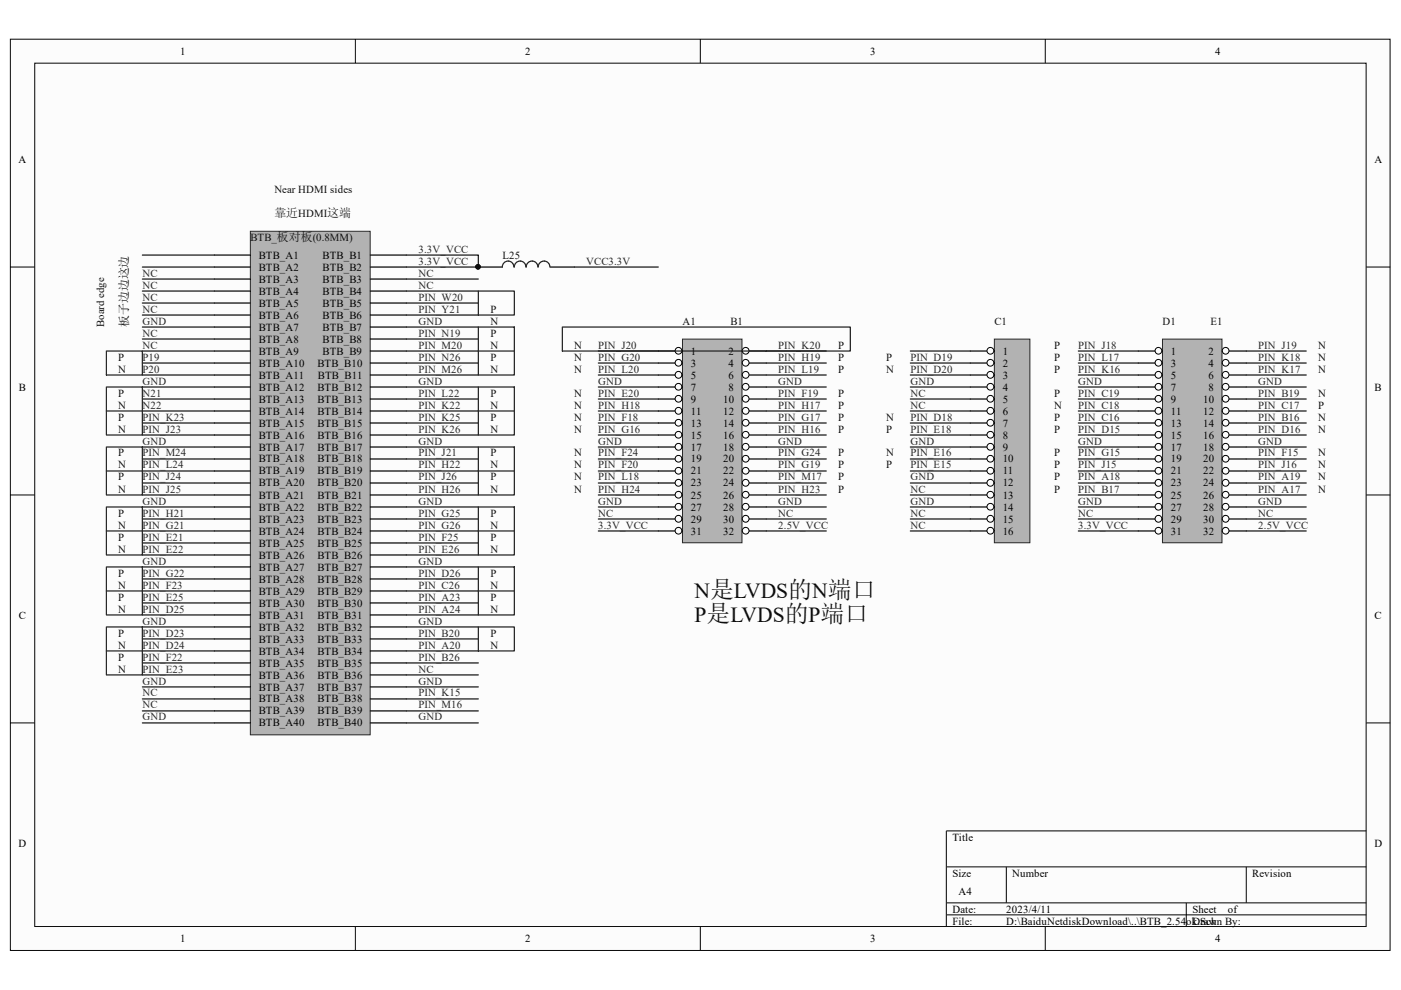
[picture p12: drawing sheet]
<svg xmlns="http://www.w3.org/2000/svg" width="297mm" height="210mm" viewBox="0 0 297 210" stroke-linecap="round" stroke-linejoin="round" font-family="sans-serif">
<path d="M2.3 8.4h292.4v193.1h-292.4z" fill="#fcfcfc"/>
<path d="M2.2 8.3h292.5v193.2h-292.5z" fill="none" stroke="#000" stroke-width=".21"/>
<path d="M7.5 13.5h282.1v182.9h-282.1z" fill="#fcfcfc"/>
<g fill="none" stroke="#000" stroke-width=".21">
<path d="M7.4 13.4h282.2v183h-282.2zM75.3 8.3v5.1M148.5 8.3v5.1M221.6 8.3v5.1M2.2 56.6h5.1M289.7 56.6h5.1M2.2 104.9h5.1M289.7 104.9h5.1M2.2 153.3h5.1M289.7 153.3h5.1M289.7 176.2h-89.1v20.3M75.3 196.5v5.1"/>
<path d="M148.5 196.5v5.1M200.6 183.8h89.1M200.6 191.4h89.1M200.6 194h89.1M213.4 183.8v7.6M221.6 196.5v5.1M251.5 191.4v5.1M264.2 183.8v7.6"/>
</g>
<path d="M53.2 49.1h25.3v106.7h-25.3z" fill="#b2b2b2"/>
<path d="M53.1 49h25.4v106.8h-25.4z" fill="none" stroke="#262626" stroke-width=".21"/>
<g fill="none" stroke="#000" stroke-width=".25">
<path d="M45.5 54.1h7.6M45.5 56.6h7.6M45.5 59.2h7.6M78.5 54.1h7.7M78.5 56.6h7.7M78.5 59.2h7.7M45.5 61.7h7.6M45.5 64.2h7.6M45.5 66.8h7.6M45.5 69.3h7.6M45.5 71.9h7.6M45.5 74.4h7.6"/>
<path d="M45.5 77h7.6M45.5 79.5h7.6M78.5 61.7h7.7M78.5 64.2h7.7M78.5 66.8h7.7M78.5 69.3h7.7M78.5 71.9h7.7M78.5 74.4h7.7M78.5 77h7.7M78.5 79.5h7.7M45.5 82.1h7.6M45.5 84.6h7.6"/>
<path d="M45.5 87.1h7.6M45.5 89.7h7.6M45.5 92.2h7.6M45.5 94.8h7.6M45.5 97.3h7.6M45.5 99.9h7.6M78.5 82.1h7.7M78.5 84.6h7.7M78.5 87.1h7.7M78.5 89.7h7.7M78.5 92.2h7.7M78.5 94.8h7.7"/>
<path d="M78.5 97.3h7.7M78.5 99.9h7.7M45.5 102.4h7.6M45.5 104.9h7.6M45.5 107.5h7.6M45.5 110h7.6M45.5 112.6h7.6M45.5 115.1h7.6M45.5 117.7h7.6M78.5 102.4h7.7M78.5 104.9h7.7M78.5 107.5h7.7"/>
<path d="M78.5 110h7.7M78.5 112.6h7.7M78.5 115.1h7.7M78.5 117.7h7.7M45.5 120.2h7.6M45.5 122.8h7.6M45.5 125.3h7.6M45.5 127.8h7.6M45.5 130.4h7.6M45.5 132.9h7.6M45.5 135.5h7.6M45.5 138h7.6"/>
<path d="M78.5 120.2h7.7M78.5 122.8h7.7M78.5 125.3h7.7M78.5 127.8h7.7M78.5 130.4h7.7M78.5 132.9h7.7M78.5 135.5h7.7M78.5 138h7.7M45.5 140.6h7.6M45.5 143.1h7.6M45.5 145.6h7.6M45.5 148.2h7.6"/>
<path d="M45.5 150.7h7.6M45.5 153.3h7.6M78.5 140.6h7.7M78.5 143.1h7.7M78.5 145.6h7.7M78.5 148.2h7.7M78.5 150.7h7.7M78.5 153.3h7.7"/>
</g>
<path d="M144.8 72h12.5v43.1h-12.5z" fill="#b2b2b2"/>
<path d="M144.7 71.9h12.6v43.2h-12.6z" fill="none" stroke="#262626" stroke-width=".21"/>
<path d="M139.6 74.4h5.1" fill="none" stroke="#000" stroke-width=".25"/>
<circle cx="143.9" cy="74.4" r=".71" fill="#fcfcfc" stroke="#000" stroke-width=".21"/>
<path d="M157.4 74.4h5.1" fill="none" stroke="#000" stroke-width=".25"/>
<circle cx="158.1" cy="74.4" r=".71" fill="#fcfcfc" stroke="#000" stroke-width=".21"/>
<path d="M139.6 77h5.1" fill="none" stroke="#000" stroke-width=".25"/>
<circle cx="143.9" cy="76.9" r=".71" fill="#fcfcfc" stroke="#000" stroke-width=".21"/>
<path d="M157.4 77h5.1" fill="none" stroke="#000" stroke-width=".25"/>
<circle cx="158.1" cy="76.9" r=".71" fill="#fcfcfc" stroke="#000" stroke-width=".21"/>
<path d="M139.6 79.5h5.1" fill="none" stroke="#000" stroke-width=".25"/>
<circle cx="143.8" cy="79.5" r=".72" fill="#fcfcfc" stroke="#000" stroke-width=".21"/>
<path d="M157.4 79.5h5.1" fill="none" stroke="#000" stroke-width=".25"/>
<circle cx="158.1" cy="79.5" r=".72" fill="#fcfcfc" stroke="#000" stroke-width=".21"/>
<path d="M139.6 82.1h5.1" fill="none" stroke="#000" stroke-width=".25"/>
<circle cx="143.9" cy="82" r=".71" fill="#fcfcfc" stroke="#000" stroke-width=".21"/>
<path d="M157.4 82.1h5.1" fill="none" stroke="#000" stroke-width=".25"/>
<circle cx="158.1" cy="82" r=".71" fill="#fcfcfc" stroke="#000" stroke-width=".21"/>
<path d="M139.6 84.6h5.1" fill="none" stroke="#000" stroke-width=".25"/>
<circle cx="143.9" cy="84.6" r=".71" fill="#fcfcfc" stroke="#000" stroke-width=".21"/>
<path d="M157.4 84.6h5.1" fill="none" stroke="#000" stroke-width=".25"/>
<circle cx="158.1" cy="84.6" r=".71" fill="#fcfcfc" stroke="#000" stroke-width=".21"/>
<path d="M139.6 87.1h5.1" fill="none" stroke="#000" stroke-width=".25"/>
<circle cx="143.8" cy="87.1" r=".72" fill="#fcfcfc" stroke="#000" stroke-width=".21"/>
<path d="M157.4 87.1h5.1" fill="none" stroke="#000" stroke-width=".25"/>
<circle cx="158.1" cy="87.1" r=".72" fill="#fcfcfc" stroke="#000" stroke-width=".21"/>
<path d="M139.6 89.7h5.1" fill="none" stroke="#000" stroke-width=".25"/>
<circle cx="143.9" cy="89.6" r=".71" fill="#fcfcfc" stroke="#000" stroke-width=".21"/>
<path d="M157.4 89.7h5.1" fill="none" stroke="#000" stroke-width=".25"/>
<circle cx="158.1" cy="89.6" r=".71" fill="#fcfcfc" stroke="#000" stroke-width=".21"/>
<path d="M139.6 92.2h5.1" fill="none" stroke="#000" stroke-width=".25"/>
<circle cx="143.9" cy="92.2" r=".71" fill="#fcfcfc" stroke="#000" stroke-width=".21"/>
<path d="M157.4 92.2h5.1" fill="none" stroke="#000" stroke-width=".25"/>
<circle cx="158.1" cy="92.2" r=".71" fill="#fcfcfc" stroke="#000" stroke-width=".21"/>
<path d="M139.6 94.8h5.1" fill="none" stroke="#000" stroke-width=".25"/>
<circle cx="143.8" cy="94.7" r=".72" fill="#fcfcfc" stroke="#000" stroke-width=".21"/>
<path d="M157.4 94.8h5.1" fill="none" stroke="#000" stroke-width=".25"/>
<circle cx="158.1" cy="94.7" r=".72" fill="#fcfcfc" stroke="#000" stroke-width=".21"/>
<path d="M139.6 97.3h5.1" fill="none" stroke="#000" stroke-width=".25"/>
<circle cx="143.9" cy="97.3" r=".71" fill="#fcfcfc" stroke="#000" stroke-width=".21"/>
<path d="M157.4 97.3h5.1" fill="none" stroke="#000" stroke-width=".25"/>
<circle cx="158.1" cy="97.3" r=".71" fill="#fcfcfc" stroke="#000" stroke-width=".21"/>
<path d="M139.6 99.9h5.1" fill="none" stroke="#000" stroke-width=".25"/>
<circle cx="143.9" cy="99.8" r=".71" fill="#fcfcfc" stroke="#000" stroke-width=".21"/>
<path d="M157.4 99.9h5.1" fill="none" stroke="#000" stroke-width=".25"/>
<circle cx="158.1" cy="99.8" r=".71" fill="#fcfcfc" stroke="#000" stroke-width=".21"/>
<path d="M139.6 102.4h5.1" fill="none" stroke="#000" stroke-width=".25"/>
<circle cx="143.8" cy="102.4" r=".72" fill="#fcfcfc" stroke="#000" stroke-width=".21"/>
<path d="M157.4 102.4h5.1" fill="none" stroke="#000" stroke-width=".25"/>
<circle cx="158.1" cy="102.4" r=".72" fill="#fcfcfc" stroke="#000" stroke-width=".21"/>
<path d="M139.6 104.9h5.1" fill="none" stroke="#000" stroke-width=".25"/>
<circle cx="143.9" cy="104.9" r=".71" fill="#fcfcfc" stroke="#000" stroke-width=".21"/>
<path d="M157.4 104.9h5.1" fill="none" stroke="#000" stroke-width=".25"/>
<circle cx="158.1" cy="104.9" r=".71" fill="#fcfcfc" stroke="#000" stroke-width=".21"/>
<path d="M139.6 107.5h5.1" fill="none" stroke="#000" stroke-width=".25"/>
<circle cx="143.9" cy="107.4" r=".71" fill="#fcfcfc" stroke="#000" stroke-width=".21"/>
<path d="M157.4 107.5h5.1" fill="none" stroke="#000" stroke-width=".25"/>
<circle cx="158.1" cy="107.4" r=".71" fill="#fcfcfc" stroke="#000" stroke-width=".21"/>
<path d="M139.6 110h5.1" fill="none" stroke="#000" stroke-width=".25"/>
<circle cx="143.8" cy="110" r=".72" fill="#fcfcfc" stroke="#000" stroke-width=".21"/>
<path d="M157.4 110h5.1" fill="none" stroke="#000" stroke-width=".25"/>
<circle cx="158.1" cy="110" r=".72" fill="#fcfcfc" stroke="#000" stroke-width=".21"/>
<path d="M139.6 112.6h5.1" fill="none" stroke="#000" stroke-width=".25"/>
<circle cx="143.9" cy="112.5" r=".71" fill="#fcfcfc" stroke="#000" stroke-width=".21"/>
<path d="M157.4 112.6h5.1" fill="none" stroke="#000" stroke-width=".25"/>
<circle cx="158.1" cy="112.5" r=".71" fill="#fcfcfc" stroke="#000" stroke-width=".21"/>
<path d="M246.5 72h12.6v43.1h-12.6z" fill="#b2b2b2"/>
<path d="M246.5 71.9h12.6v43.2h-12.6z" fill="none" stroke="#262626" stroke-width=".21"/>
<path d="M241.3 74.4h5.1" fill="none" stroke="#000" stroke-width=".25"/>
<circle cx="245.6" cy="74.4" r=".71" fill="#fcfcfc" stroke="#000" stroke-width=".21"/>
<path d="M259.1 74.4h5.1" fill="none" stroke="#000" stroke-width=".25"/>
<circle cx="259.9" cy="74.4" r=".71" fill="#fcfcfc" stroke="#000" stroke-width=".21"/>
<path d="M241.3 77h5.1" fill="none" stroke="#000" stroke-width=".25"/>
<circle cx="245.6" cy="76.9" r=".71" fill="#fcfcfc" stroke="#000" stroke-width=".21"/>
<path d="M259.1 77h5.1" fill="none" stroke="#000" stroke-width=".25"/>
<circle cx="259.9" cy="76.9" r=".71" fill="#fcfcfc" stroke="#000" stroke-width=".21"/>
<path d="M241.3 79.5h5.1" fill="none" stroke="#000" stroke-width=".25"/>
<circle cx="245.6" cy="79.5" r=".72" fill="#fcfcfc" stroke="#000" stroke-width=".21"/>
<path d="M259.1 79.5h5.1" fill="none" stroke="#000" stroke-width=".25"/>
<circle cx="259.8" cy="79.5" r=".72" fill="#fcfcfc" stroke="#000" stroke-width=".21"/>
<path d="M241.3 82.1h5.1" fill="none" stroke="#000" stroke-width=".25"/>
<circle cx="245.6" cy="82" r=".71" fill="#fcfcfc" stroke="#000" stroke-width=".21"/>
<path d="M259.1 82.1h5.1" fill="none" stroke="#000" stroke-width=".25"/>
<circle cx="259.9" cy="82" r=".71" fill="#fcfcfc" stroke="#000" stroke-width=".21"/>
<path d="M241.3 84.6h5.1" fill="none" stroke="#000" stroke-width=".25"/>
<circle cx="245.6" cy="84.6" r=".71" fill="#fcfcfc" stroke="#000" stroke-width=".21"/>
<path d="M259.1 84.6h5.1" fill="none" stroke="#000" stroke-width=".25"/>
<circle cx="259.9" cy="84.6" r=".71" fill="#fcfcfc" stroke="#000" stroke-width=".21"/>
<path d="M241.3 87.1h5.1" fill="none" stroke="#000" stroke-width=".25"/>
<circle cx="245.6" cy="87.1" r=".72" fill="#fcfcfc" stroke="#000" stroke-width=".21"/>
<path d="M259.1 87.1h5.1" fill="none" stroke="#000" stroke-width=".25"/>
<circle cx="259.8" cy="87.1" r=".72" fill="#fcfcfc" stroke="#000" stroke-width=".21"/>
<path d="M241.3 89.7h5.1" fill="none" stroke="#000" stroke-width=".25"/>
<circle cx="245.6" cy="89.6" r=".71" fill="#fcfcfc" stroke="#000" stroke-width=".21"/>
<path d="M259.1 89.7h5.1" fill="none" stroke="#000" stroke-width=".25"/>
<circle cx="259.9" cy="89.6" r=".71" fill="#fcfcfc" stroke="#000" stroke-width=".21"/>
<path d="M241.3 92.2h5.1" fill="none" stroke="#000" stroke-width=".25"/>
<circle cx="245.6" cy="92.2" r=".71" fill="#fcfcfc" stroke="#000" stroke-width=".21"/>
<path d="M259.1 92.2h5.1" fill="none" stroke="#000" stroke-width=".25"/>
<circle cx="259.9" cy="92.2" r=".71" fill="#fcfcfc" stroke="#000" stroke-width=".21"/>
<path d="M241.3 94.8h5.1" fill="none" stroke="#000" stroke-width=".25"/>
<circle cx="245.6" cy="94.7" r=".72" fill="#fcfcfc" stroke="#000" stroke-width=".21"/>
<path d="M259.1 94.8h5.1" fill="none" stroke="#000" stroke-width=".25"/>
<circle cx="259.8" cy="94.7" r=".72" fill="#fcfcfc" stroke="#000" stroke-width=".21"/>
<path d="M241.3 97.3h5.1" fill="none" stroke="#000" stroke-width=".25"/>
<circle cx="245.6" cy="97.3" r=".71" fill="#fcfcfc" stroke="#000" stroke-width=".21"/>
<path d="M259.1 97.3h5.1" fill="none" stroke="#000" stroke-width=".25"/>
<circle cx="259.9" cy="97.3" r=".71" fill="#fcfcfc" stroke="#000" stroke-width=".21"/>
<path d="M241.3 99.9h5.1" fill="none" stroke="#000" stroke-width=".25"/>
<circle cx="245.6" cy="99.8" r=".71" fill="#fcfcfc" stroke="#000" stroke-width=".21"/>
<path d="M259.1 99.9h5.1" fill="none" stroke="#000" stroke-width=".25"/>
<circle cx="259.9" cy="99.8" r=".71" fill="#fcfcfc" stroke="#000" stroke-width=".21"/>
<path d="M241.3 102.4h5.1" fill="none" stroke="#000" stroke-width=".25"/>
<circle cx="245.6" cy="102.4" r=".72" fill="#fcfcfc" stroke="#000" stroke-width=".21"/>
<path d="M259.1 102.4h5.1" fill="none" stroke="#000" stroke-width=".25"/>
<circle cx="259.8" cy="102.4" r=".72" fill="#fcfcfc" stroke="#000" stroke-width=".21"/>
<path d="M241.3 104.9h5.1" fill="none" stroke="#000" stroke-width=".25"/>
<circle cx="245.6" cy="104.9" r=".71" fill="#fcfcfc" stroke="#000" stroke-width=".21"/>
<path d="M259.1 104.9h5.1" fill="none" stroke="#000" stroke-width=".25"/>
<circle cx="259.9" cy="104.9" r=".71" fill="#fcfcfc" stroke="#000" stroke-width=".21"/>
<path d="M241.3 107.5h5.1" fill="none" stroke="#000" stroke-width=".25"/>
<circle cx="245.6" cy="107.4" r=".71" fill="#fcfcfc" stroke="#000" stroke-width=".21"/>
<path d="M259.1 107.5h5.1" fill="none" stroke="#000" stroke-width=".25"/>
<circle cx="259.9" cy="107.4" r=".71" fill="#fcfcfc" stroke="#000" stroke-width=".21"/>
<path d="M241.3 110h5.1" fill="none" stroke="#000" stroke-width=".25"/>
<circle cx="245.6" cy="110" r=".72" fill="#fcfcfc" stroke="#000" stroke-width=".21"/>
<path d="M259.1 110h5.1" fill="none" stroke="#000" stroke-width=".25"/>
<circle cx="259.8" cy="110" r=".72" fill="#fcfcfc" stroke="#000" stroke-width=".21"/>
<path d="M241.3 112.6h5.1" fill="none" stroke="#000" stroke-width=".25"/>
<circle cx="245.6" cy="112.5" r=".71" fill="#fcfcfc" stroke="#000" stroke-width=".21"/>
<path d="M259.1 112.6h5.1" fill="none" stroke="#000" stroke-width=".25"/>
<circle cx="259.9" cy="112.5" r=".71" fill="#fcfcfc" stroke="#000" stroke-width=".21"/>
<g fill="none" stroke="#0e0e0e" stroke-width=".25">
<path d="M30.2 54.1h15.3M30.2 56.6h15.3M30.2 59.2h15.3M86.2 59.2h15.2M30.2 61.7h15.3M30.2 64.2h15.3M30.2 66.8h15.3M30.2 69.3h15.3M30.2 71.9h15.3M30.2 74.4h15.3M30.2 77h15.3M30.2 79.5h15.3"/>
<path d="M86.2 61.7h15.2M86.2 64.2h15.2M86.2 66.8h15.2M86.2 69.3h15.2M86.2 71.9h15.2M86.2 74.4h15.2M86.2 77h15.2M86.2 79.5h15.2M30.2 82.1h15.3M30.2 84.6h15.3M30.2 87.1h15.3M30.2 89.7h15.3"/>
<path d="M30.2 92.2h15.3M30.2 94.8h15.3M30.2 97.3h15.3M30.2 99.9h15.3M86.2 82.1h15.2M86.2 84.6h15.2M86.2 87.1h15.2M86.2 89.7h15.2M86.2 92.2h15.2M86.2 94.8h15.2M86.2 97.3h15.2M86.2 99.9h15.2"/>
<path d="M30.2 102.4h15.3M30.2 104.9h15.3M30.2 107.5h15.3M30.2 110h15.3M30.2 112.6h15.3M30.2 115.1h15.3M30.2 117.7h15.3M86.2 102.4h15.2M86.2 104.9h15.2M86.2 107.5h15.2M86.2 110h15.2M86.2 112.6h15.2"/>
<path d="M86.2 115.1h15.2M86.2 117.7h15.2M30.2 120.2h15.3M30.2 122.8h15.3M30.2 125.3h15.3M30.2 127.8h15.3M30.2 130.4h15.3M30.2 132.9h15.3M30.2 135.5h15.3M30.2 138h15.3M86.2 120.2h15.2M86.2 122.8h15.2"/>
<path d="M86.2 125.3h15.2M86.2 127.8h15.2M86.2 130.4h15.2M86.2 132.9h15.2M86.2 135.5h15.2M86.2 138h15.2M30.2 140.6h15.3M30.2 143.1h15.3M30.2 145.6h15.3M30.2 148.2h15.3M30.2 150.7h15.3M30.2 153.3h15.3"/>
<path d="M86.2 140.6h15.2M86.2 143.1h15.2M86.2 145.6h15.2M86.2 148.2h15.2M86.2 150.7h15.2M86.2 153.3h15.2"/>
</g>
<path d="M210.9 72h7.5v43.1h-7.5z" fill="#b2b2b2"/>
<path d="M210.8 71.9h7.6v43.2h-7.6z" fill="none" stroke="#262626" stroke-width=".21"/>
<path d="M205.7 74.4h5.1" fill="none" stroke="#000" stroke-width=".25"/>
<circle cx="210" cy="74.4" r=".72" fill="#fcfcfc" stroke="#000" stroke-width=".21"/>
<path d="M205.7 77h5.1" fill="none" stroke="#000" stroke-width=".25"/>
<circle cx="210" cy="76.9" r=".72" fill="#fcfcfc" stroke="#000" stroke-width=".21"/>
<path d="M205.7 79.5h5.1" fill="none" stroke="#000" stroke-width=".25"/>
<circle cx="210" cy="79.5" r=".72" fill="#fcfcfc" stroke="#000" stroke-width=".21"/>
<path d="M205.7 82.1h5.1" fill="none" stroke="#000" stroke-width=".25"/>
<circle cx="210" cy="82" r=".72" fill="#fcfcfc" stroke="#000" stroke-width=".21"/>
<path d="M205.7 84.6h5.1" fill="none" stroke="#000" stroke-width=".25"/>
<circle cx="210" cy="84.6" r=".72" fill="#fcfcfc" stroke="#000" stroke-width=".21"/>
<path d="M205.7 87.1h5.1" fill="none" stroke="#000" stroke-width=".25"/>
<circle cx="210" cy="87.1" r=".72" fill="#fcfcfc" stroke="#000" stroke-width=".21"/>
<path d="M205.7 89.7h5.1" fill="none" stroke="#000" stroke-width=".25"/>
<circle cx="210" cy="89.6" r=".72" fill="#fcfcfc" stroke="#000" stroke-width=".21"/>
<path d="M205.7 92.2h5.1" fill="none" stroke="#000" stroke-width=".25"/>
<circle cx="210" cy="92.2" r=".72" fill="#fcfcfc" stroke="#000" stroke-width=".21"/>
<path d="M205.7 94.8h5.1" fill="none" stroke="#000" stroke-width=".25"/>
<circle cx="210" cy="94.7" r=".72" fill="#fcfcfc" stroke="#000" stroke-width=".21"/>
<path d="M205.7 97.3h5.1" fill="none" stroke="#000" stroke-width=".25"/>
<circle cx="210" cy="97.3" r=".72" fill="#fcfcfc" stroke="#000" stroke-width=".21"/>
<path d="M205.7 99.9h5.1" fill="none" stroke="#000" stroke-width=".25"/>
<circle cx="210" cy="99.8" r=".72" fill="#fcfcfc" stroke="#000" stroke-width=".21"/>
<path d="M205.7 102.4h5.1" fill="none" stroke="#000" stroke-width=".25"/>
<circle cx="210" cy="102.4" r=".72" fill="#fcfcfc" stroke="#000" stroke-width=".21"/>
<path d="M205.7 104.9h5.1" fill="none" stroke="#000" stroke-width=".25"/>
<circle cx="210" cy="104.9" r=".72" fill="#fcfcfc" stroke="#000" stroke-width=".21"/>
<path d="M205.7 107.5h5.1" fill="none" stroke="#000" stroke-width=".25"/>
<circle cx="210" cy="107.4" r=".72" fill="#fcfcfc" stroke="#000" stroke-width=".21"/>
<path d="M205.7 110h5.1" fill="none" stroke="#000" stroke-width=".25"/>
<circle cx="210" cy="110" r=".72" fill="#fcfcfc" stroke="#000" stroke-width=".21"/>
<path d="M205.7 112.6h5.1" fill="none" stroke="#000" stroke-width=".25"/>
<circle cx="210" cy="112.5" r=".72" fill="#fcfcfc" stroke="#000" stroke-width=".21"/>
<g fill="none" stroke="#0e0e0e" stroke-width=".25">
<path d="M86.2 54.1h15.2v2.5h-15.2M121.8 56.6h17.8M126.9 74.4h12.7M126.9 77h12.7M126.9 79.5h12.7M162.5 74.4h12.7M162.5 77h12.7M162.5 79.5h12.7M193 74.4h12.7M193 77h12.7M193 79.5h12.7M228.6 74.4h12.7"/>
<path d="M228.6 77h12.7M228.6 79.5h12.7M264.2 74.4h12.7M264.2 77h12.7M264.2 79.5h12.7M126.9 82.1h12.7M126.9 84.6h12.7M126.9 87.1h12.7M126.9 89.7h12.7M126.9 92.2h12.7M126.9 97.3h12.7M126.9 94.8h12.7"/>
<path d="M126.9 99.9h12.7M162.5 82.1h12.7M162.5 84.6h12.7M162.5 87.1h12.7M162.5 89.7h12.7M162.5 92.2h12.7M162.5 97.3h12.7M162.5 94.8h12.7M162.5 99.9h12.7M193 82.1h12.7M193 84.6h12.7M193 87.1h12.7"/>
<path d="M193 89.7h12.7M193 92.2h12.7M193 97.3h12.7M193 94.8h12.7M193 99.9h12.7M228.6 82.1h12.7M228.6 84.6h12.7M228.6 87.1h12.7M228.6 89.7h12.7M228.6 92.2h12.7M228.6 97.3h12.7M228.6 94.8h12.7"/>
<path d="M228.6 99.9h12.7M264.2 82.1h12.7M264.2 84.6h12.7M264.2 87.1h12.7M264.2 89.7h12.7M264.2 92.2h12.7M264.2 97.3h12.7M264.2 94.8h12.7M264.2 99.9h12.7M126.9 102.4h12.7M126.9 104.9h12.7M126.9 107.5h12.7"/>
<path d="M126.9 110h12.7M126.9 112.6h12.7M162.5 102.4h12.7M162.5 104.9h12.7M162.5 107.5h12.7M162.5 110h12.7M162.5 112.6h12.7M193 102.4h12.7M193 104.9h12.7M193 107.5h12.7M193 110h12.7M193 112.6h12.7"/>
<path d="M228.6 102.4h12.7M228.6 104.9h12.7M228.6 107.5h12.7M228.6 110h12.7M228.6 112.6h12.7M264.2 102.4h12.7M264.2 104.9h12.7M264.2 107.5h12.7M264.2 110h12.7M264.2 112.6h12.7"/>
</g>
<path d="M101.4 56.6h5.1M116.7 56.6h5.1" fill="none" stroke="#000" stroke-width=".25"/>
<circle cx="101.4" cy="56.6" r=".47" fill="#0e0e0e" stroke="#0e0e0e" stroke-width=".21"/>
<g fill="none" stroke="#1c1c1c" stroke-width=".25">
<path d="M106.5 56.6a1.22 1.22 0 0 1 1.2-1.3 1.22 1.22 0 0 1 1.3 1.3M109.1 56.6a1.22 1.22 0 0 1 1.2-1.3 1.22 1.22 0 0 1 1.2 1.3M111.6 56.6a1.23 1.23 0 0 1 1.2-1.3 1.23 1.23 0 0 1 1.2 1.3M114.1 56.6a1.24 1.24 0 0 1 1.2-1.3 1.24 1.24 0 0 1 1.3 1.3M22.6 74.4h7.6v5.1h-7.6zM101.4 69.3h7.7v10.2h-7.7zM101.4 61.7h7.7v5.1h-7.7zM101.4 74.4h7.7M119.2 69.3h61.1v5.1h-61.1zM22.6 94.8h7.6v10.1h-7.6zM22.6 82.1h7.6v10.1h-7.6zM22.6 99.9h7.6"/>
<path d="M22.6 87.1h7.6M101.4 94.8h7.7v10.1h-7.7zM101.4 82.1h7.7v10.1h-7.7zM101.4 99.9h7.7M101.4 87.1h7.7M22.6 107.5h7.6v10.2h-7.6zM22.6 112.6h7.6M101.4 107.5h7.7v10.2h-7.7zM101.4 112.6h7.7M22.6 132.9h7.6v10.2h-7.6zM22.6 120.2h7.6v10.2h-7.6zM22.6 125.3h7.6"/>
<path d="M22.6 138h7.6M101.4 132.9h7.7v5.1h-7.7zM101.4 120.2h7.7v10.2h-7.7zM101.4 125.3h7.7"/>
</g>
<g font-size="4.6" fill="#0e0e0e">
<text x="147.2" y="126.8">N是LVDS的N端口</text>
<text x="147.2" y="131.9">P是LVDS的P端口</text>
</g>
<g font-size="2.5" fill="#0e0e0e">
<text x="58.2" y="46">靠近HDMI这端</text>
<text x="27.2" y="69.4" transform="rotate(-90 27.2 69.4)">板子边边这边</text>
</g>
<g font-size="2.3">
<text x="38.2" y="11.6">1</text>
<text x="111.3" y="11.6">2</text>
<text x="184.5" y="11.6">3</text>
<text x="257.6" y="11.6">4</text>
<text x="3.9" y="34.5">A</text>
<text x="291.4" y="34.5">A</text>
<text x="54.9" y="54.9">BTB_A1</text>
<text x="54.9" y="57.4">BTB_A2</text>
<text x="54.9" y="60">BTB_A3</text>
<text x="68.4" y="54.9">BTB_B1</text>
<text x="68.4" y="57.4">BTB_B2</text>
<text x="68.4" y="60">BTB_B3</text>
<text x="54.9" y="62.5">BTB_A4</text>
<text x="54.9" y="65">BTB_A5</text>
<text x="68.4" y="62.5">BTB_B4</text>
<text x="68.4" y="65">BTB_B5</text>
<text x="54.9" y="67.6">BTB_A6</text>
<text x="54.9" y="70.1">BTB_A7</text>
<text x="68.4" y="67.6">BTB_B6</text>
<text x="68.4" y="70.1">BTB_B7</text>
<text x="54.9" y="72.7">BTB_A8</text>
<text x="54.9" y="75.2">BTB_A9</text>
<text x="54.9" y="77.7">BTB_A10</text>
<text x="67.3" y="77.7">BTB_B10</text>
<text x="68.4" y="72.7">BTB_B8</text>
<text x="68.4" y="75.2">BTB_B9</text>
<text x="146.5" y="75.2">1</text>
<text x="146.5" y="77.7">3</text>
<text x="154.4" y="75.2">2</text>
<text x="154.4" y="77.7">4</text>
<text x="212.6" y="75.2">1</text>
<text x="212.6" y="77.7">2</text>
<text x="248.2" y="75.2">1</text>
<text x="248.2" y="77.7">3</text>
<text x="256.2" y="75.2">2</text>
<text x="256.2" y="77.7">4</text>
<text x="4" y="82.8">B</text>
<text x="54.9" y="80.3">BTB_A11</text>
<text x="54.9" y="82.8">BTB_A12</text>
<text x="67.3" y="82.8">BTB_B12</text>
<text x="67.4" y="80.3">BTB_B11</text>
<text x="146.5" y="80.3">5</text>
<text x="146.5" y="82.8">7</text>
<text x="154.4" y="80.3">6</text>
<text x="154.4" y="82.8">8</text>
<text x="212.6" y="80.3">3</text>
<text x="212.6" y="82.8">4</text>
<text x="248.2" y="80.3">5</text>
<text x="248.2" y="82.8">7</text>
<text x="256.2" y="80.3">6</text>
<text x="256.2" y="82.8">8</text>
<text x="291.4" y="82.8">B</text>
<text x="54.9" y="85.4">BTB_A13</text>
<text x="54.9" y="87.9">BTB_A14</text>
<text x="67.3" y="85.4">BTB_B13</text>
<text x="67.3" y="87.9">BTB_B14</text>
<text x="146.5" y="85.4">9</text>
<text x="146.5" y="87.9">11</text>
<text x="153.3" y="85.4">10</text>
<text x="153.3" y="87.9">12</text>
<text x="212.6" y="85.4">5</text>
<text x="212.6" y="87.9">6</text>
<text x="248.2" y="85.4">9</text>
<text x="248.2" y="87.9">11</text>
<text x="255.1" y="85.4">10</text>
<text x="255.1" y="87.9">12</text>
<text x="54.9" y="90.4">BTB_A15</text>
<text x="54.9" y="93">BTB_A16</text>
<text x="54.9" y="95.5">BTB_A17</text>
<text x="67.3" y="90.4">BTB_B15</text>
<text x="67.3" y="93">BTB_B16</text>
<text x="67.3" y="95.5">BTB_B17</text>
<text x="146.5" y="90.4">13</text>
<text x="146.5" y="93">15</text>
<text x="146.5" y="95.5">17</text>
<text x="153.3" y="90.4">14</text>
<text x="153.3" y="93">16</text>
<text x="153.3" y="95.5">18</text>
<text x="212.6" y="90.4">7</text>
<text x="212.6" y="93">8</text>
<text x="212.6" y="95.5">9</text>
<text x="248.2" y="90.4">13</text>
<text x="248.2" y="93">15</text>
<text x="248.2" y="95.5">17</text>
<text x="255.1" y="90.4">14</text>
<text x="255.1" y="93">16</text>
<text x="255.1" y="95.5">18</text>
<text x="54.9" y="98.1">BTB_A18</text>
<text x="54.9" y="100.6">BTB_A19</text>
<text x="67.3" y="98.1">BTB_B18</text>
<text x="67.3" y="100.6">BTB_B19</text>
<text x="146.5" y="98.1">19</text>
<text x="146.5" y="100.6">21</text>
<text x="153.3" y="98.1">20</text>
<text x="153.3" y="100.6">22</text>
<text x="212.6" y="98.1">10</text>
<text x="212.6" y="100.6">11</text>
<text x="248.2" y="98.1">19</text>
<text x="248.2" y="100.6">21</text>
<text x="255.1" y="98.1">20</text>
<text x="255.1" y="100.6">22</text>
<text x="54.9" y="103.1">BTB_A20</text>
<text x="54.9" y="105.8">BTB_A21</text>
<text x="67.3" y="103.1">BTB_B20</text>
<text x="67.3" y="105.8">BTB_B21</text>
<text x="146.5" y="103.1">23</text>
<text x="146.5" y="105.8">25</text>
<text x="153.3" y="103.1">24</text>
<text x="153.3" y="105.8">26</text>
<text x="212.6" y="103.1">12</text>
<text x="212.6" y="105.8">13</text>
<text x="248.2" y="103.1">23</text>
<text x="248.2" y="105.8">25</text>
<text x="255.1" y="103.1">24</text>
<text x="255.1" y="105.8">26</text>
<text x="54.9" y="108.3">BTB_A22</text>
<text x="54.9" y="110.8">BTB_A23</text>
<text x="54.9" y="113.4">BTB_A24</text>
<text x="67.3" y="108.3">BTB_B22</text>
<text x="67.3" y="110.8">BTB_B23</text>
<text x="67.3" y="113.4">BTB_B24</text>
<text x="146.5" y="108.3">27</text>
<text x="146.5" y="110.8">29</text>
<text x="146.5" y="113.4">31</text>
<text x="153.3" y="108.3">28</text>
<text x="153.3" y="110.8">30</text>
<text x="153.3" y="113.4">32</text>
<text x="212.6" y="108.3">14</text>
<text x="212.6" y="110.8">15</text>
<text x="212.6" y="113.4">16</text>
<text x="248.2" y="108.3">27</text>
<text x="248.2" y="110.8">29</text>
<text x="248.2" y="113.4">31</text>
<text x="255.1" y="108.3">28</text>
<text x="255.1" y="110.8">30</text>
<text x="255.1" y="113.4">32</text>
<text x="54.9" y="115.9">BTB_A25</text>
<text x="54.9" y="118.5">BTB_A26</text>
<text x="67.3" y="115.9">BTB_B25</text>
<text x="67.3" y="118.5">BTB_B26</text>
<text x="54.9" y="121">BTB_A27</text>
<text x="54.9" y="123.5">BTB_A28</text>
<text x="67.3" y="121">BTB_B27</text>
<text x="67.3" y="123.5">BTB_B28</text>
<text x="4" y="131.2">C</text>
<text x="54.9" y="126.1">BTB_A29</text>
<text x="54.9" y="128.6">BTB_A30</text>
<text x="54.9" y="131.2">BTB_A31</text>
<text x="67.3" y="126.1">BTB_B29</text>
<text x="67.3" y="128.6">BTB_B30</text>
<text x="67.3" y="131.2">BTB_B31</text>
<text x="291.4" y="131.2">C</text>
<text x="54.9" y="133.7">BTB_A32</text>
<text x="54.9" y="136.2">BTB_A33</text>
<text x="67.3" y="133.7">BTB_B32</text>
<text x="67.3" y="136.2">BTB_B33</text>
<text x="54.9" y="138.8">BTB_A34</text>
<text x="54.9" y="141.3">BTB_A35</text>
<text x="54.9" y="143.9">BTB_A36</text>
<text x="67.3" y="138.8">BTB_B34</text>
<text x="67.3" y="141.3">BTB_B35</text>
<text x="67.3" y="143.9">BTB_B36</text>
<text x="54.9" y="146.4">BTB_A37</text>
<text x="54.9" y="148.9">BTB_A38</text>
<text x="67.3" y="146.4">BTB_B37</text>
<text x="67.3" y="148.9">BTB_B38</text>
<text x="54.9" y="151.5">BTB_A39</text>
<text x="54.9" y="154">BTB_A40</text>
<text x="67.3" y="151.5">BTB_B39</text>
<text x="67.3" y="154">BTB_B40</text>
<text x="3.9" y="179.5">D</text>
<text x="201.9" y="178.2">Title</text>
<text x="291.4" y="179.5">D</text>
<text x="201.9" y="185.9">Size</text>
<text x="214.6" y="185.9">Number</text>
<text x="265.5" y="185.9">Revision</text>
<text x="203.2" y="189.7">A4</text>
<text x="201.9" y="193.5">Date:</text>
<text x="201.9" y="196">File:</text>
<text x="213.4" y="193.5">2023/4/11</text>
<text x="213.4" y="196">D:\BaiduNetdiskDownload\..\BTB_2.54ok.Sch</text>
<text x="252.8" y="193.5">Sheet</text>
<text x="252.8" y="196">Drawn By:</text>
<text x="260.3" y="193.5">of</text>
<text x="38.2" y="199.8">1</text>
<text x="111.3" y="199.8">2</text>
<text x="184.5" y="199.8">3</text>
<text x="257.6" y="199.8">4</text>
</g>
<g font-size="2.3" fill="#0e0e0e">
<text x="58.2" y="40.8">Near HDMI sides</text>
<text x="53.1" y="51.1">BTB_板对板(0.8MM)</text>
<text x="106.5" y="54.9">L25</text>
<text x="22.1" y="69.4" transform="rotate(-90 22.1 69.4)">Board edge</text>
<text x="104" y="71.4">P</text>
<text x="104" y="68.8">N</text>
<text x="104" y="66.3">P</text>
<text x="144.7" y="68.8">A1</text>
<text x="154.9" y="68.8">B1</text>
<text x="210.8" y="68.8">C1</text>
<text x="246.5" y="68.8">D1</text>
<text x="256.6" y="68.8">E1</text>
<text x="25.1" y="76.5">P</text>
<text x="104" y="76.5">P</text>
<text x="104" y="73.9">N</text>
<text x="121.8" y="73.9">N</text>
<text x="121.8" y="76.5">N</text>
<text x="177.7" y="73.9">P</text>
<text x="177.7" y="76.5">P</text>
<text x="187.9" y="76.5">P</text>
<text x="223.5" y="73.9">P</text>
<text x="223.5" y="76.5">P</text>
<text x="279.5" y="73.9">N</text>
<text x="279.5" y="76.5">N</text>
<text x="25.1" y="79">N</text>
<text x="104" y="79">N</text>
<text x="121.8" y="79">N</text>
<text x="177.7" y="79">P</text>
<text x="187.9" y="79">N</text>
<text x="223.5" y="79">P</text>
<text x="279.5" y="79">N</text>
<text x="25.1" y="89.2">P</text>
<text x="25.1" y="86.6">N</text>
<text x="25.1" y="84.1">P</text>
<text x="104" y="89.2">P</text>
<text x="104" y="86.6">N</text>
<text x="104" y="84.1">P</text>
<text x="121.8" y="84.1">N</text>
<text x="121.8" y="86.6">N</text>
<text x="121.8" y="89.2">N</text>
<text x="177.7" y="84.1">P</text>
<text x="177.7" y="86.6">P</text>
<text x="177.7" y="89.2">P</text>
<text x="187.9" y="89.2">N</text>
<text x="223.5" y="84.1">P</text>
<text x="223.5" y="89.2">P</text>
<text x="223.5" y="86.6">N</text>
<text x="279.5" y="86.6">P</text>
<text x="279.5" y="84.1">N</text>
<text x="279.5" y="89.2">N</text>
<text x="25.1" y="91.7">N</text>
<text x="104" y="91.7">N</text>
<text x="121.8" y="91.7">N</text>
<text x="177.7" y="91.7">P</text>
<text x="187.9" y="91.7">P</text>
<text x="223.5" y="91.7">P</text>
<text x="279.5" y="91.7">N</text>
<text x="25.1" y="101.9">P</text>
<text x="25.1" y="99.3">N</text>
<text x="25.1" y="96.8">P</text>
<text x="104" y="101.9">P</text>
<text x="104" y="99.3">N</text>
<text x="104" y="96.8">P</text>
<text x="121.8" y="96.8">N</text>
<text x="121.8" y="99.3">N</text>
<text x="121.8" y="101.9">N</text>
<text x="177.7" y="96.8">P</text>
<text x="177.7" y="99.3">P</text>
<text x="177.7" y="101.9">P</text>
<text x="187.9" y="96.8">N</text>
<text x="187.9" y="99.3">P</text>
<text x="223.5" y="96.8">P</text>
<text x="223.5" y="99.3">P</text>
<text x="223.5" y="101.9">P</text>
<text x="279.5" y="96.8">N</text>
<text x="279.5" y="99.3">N</text>
<text x="279.5" y="101.9">N</text>
<text x="25.1" y="104.5">N</text>
<text x="104" y="104.5">N</text>
<text x="121.8" y="104.5">N</text>
<text x="177.7" y="104.5">P</text>
<text x="223.5" y="104.5">P</text>
<text x="279.5" y="104.5">N</text>
<text x="25.1" y="112.1">N</text>
<text x="25.1" y="109.6">P</text>
<text x="104" y="112.1">N</text>
<text x="104" y="109.6">P</text>
<text x="25.1" y="117.2">N</text>
<text x="25.1" y="114.7">P</text>
<text x="104" y="117.2">N</text>
<text x="104" y="114.7">P</text>
<text x="25.1" y="124.8">N</text>
<text x="25.1" y="122.3">P</text>
<text x="104" y="124.8">N</text>
<text x="104" y="122.3">P</text>
<text x="25.1" y="129.9">N</text>
<text x="25.1" y="127.4">P</text>
<text x="104" y="129.9">N</text>
<text x="104" y="127.4">P</text>
<text x="25.1" y="137.5">N</text>
<text x="25.1" y="135">P</text>
<text x="104" y="137.5">N</text>
<text x="104" y="135">P</text>
<text x="25.1" y="142.6">N</text>
<text x="25.1" y="140.1">P</text>
</g>
<g font-size="2.3" fill="#262626">
<text x="88.7" y="53.6">3.3V_VCC</text>
<text x="30.2" y="58.7">NC</text>
<text x="88.7" y="56.1">3.3V_VCC</text>
<text x="88.7" y="58.7">NC</text>
<text x="124.3" y="56.1">VCC3.3V</text>
<text x="30.2" y="61.2">NC</text>
<text x="30.2" y="63.8">NC</text>
<text x="88.7" y="61.2">NC</text>
<text x="88.7" y="63.8">PIN_W20</text>
<text x="30.2" y="66.3">NC</text>
<text x="30.2" y="68.8">GND</text>
<text x="30.2" y="71.4">NC</text>
<text x="88.7" y="66.3">PIN_Y21</text>
<text x="88.7" y="68.8">GND</text>
<text x="88.7" y="71.4">PIN_N19</text>
<text x="30.2" y="73.9">NC</text>
<text x="30.2" y="76.5">P19</text>
<text x="88.7" y="73.9">PIN_M20</text>
<text x="88.7" y="76.5">PIN_N26</text>
<text x="126.8" y="73.9">PIN_J20</text>
<text x="126.8" y="76.5">PIN_G20</text>
<text x="165" y="73.9">PIN_K20</text>
<text x="165" y="76.5">PIN_H19</text>
<text x="193" y="76.5">PIN_D19</text>
<text x="228.6" y="73.9">PIN_J18</text>
<text x="228.6" y="76.5">PIN_L17</text>
<text x="266.8" y="76.5">PIN_K18</text>
<text x="266.8" y="73.9">PIN_J19</text>
<text x="30.2" y="79">P20</text>
<text x="30.2" y="81.5">GND</text>
<text x="88.7" y="79">PIN_M26</text>
<text x="88.7" y="81.5">GND</text>
<text x="126.8" y="81.5">GND</text>
<text x="126.8" y="79">PIN_L20</text>
<text x="165" y="81.5">GND</text>
<text x="165" y="79">PIN_L19</text>
<text x="193" y="81.5">GND</text>
<text x="193" y="79">PIN_D20</text>
<text x="228.6" y="81.5">GND</text>
<text x="228.6" y="79">PIN_K16</text>
<text x="266.8" y="81.5">GND</text>
<text x="266.8" y="79">PIN_K17</text>
<text x="30.2" y="84.1">N21</text>
<text x="30.2" y="86.6">N22</text>
<text x="30.2" y="89.2">PIN_K23</text>
<text x="88.7" y="84.1">PIN_L22</text>
<text x="88.7" y="86.6">PIN_K22</text>
<text x="88.7" y="89.2">PIN_K25</text>
<text x="126.8" y="84.1">PIN_E20</text>
<text x="126.8" y="86.6">PIN_H18</text>
<text x="126.8" y="89.2">PIN_F18</text>
<text x="165" y="84.1">PIN_F19</text>
<text x="165" y="86.6">PIN_H17</text>
<text x="165" y="89.2">PIN_G17</text>
<text x="193" y="89.2">PIN_D18</text>
<text x="193" y="84.1">NC</text>
<text x="193" y="86.6">NC</text>
<text x="228.6" y="89.2">PIN_C16</text>
<text x="228.6" y="86.6">PIN_C18</text>
<text x="228.6" y="84.1">PIN_C19</text>
<text x="266.8" y="84.1">PIN_B19</text>
<text x="266.8" y="86.6">PIN_C17</text>
<text x="266.8" y="89.2">PIN_B16</text>
<text x="30.2" y="91.7">PIN_J23</text>
<text x="30.2" y="94.2">GND</text>
<text x="88.7" y="91.7">PIN_K26</text>
<text x="88.7" y="94.2">GND</text>
<text x="126.8" y="94.2">GND</text>
<text x="126.8" y="91.7">PIN_G16</text>
<text x="165" y="94.2">GND</text>
<text x="165" y="91.7">PIN_H16</text>
<text x="193" y="94.2">GND</text>
<text x="193" y="91.7">PIN_E18</text>
<text x="228.6" y="94.2">GND</text>
<text x="228.6" y="91.7">PIN_D15</text>
<text x="266.8" y="94.2">GND</text>
<text x="266.8" y="91.7">PIN_D16</text>
<text x="30.2" y="96.8">PIN_M24</text>
<text x="30.2" y="99.3">PIN_L24</text>
<text x="30.2" y="101.9">PIN_J24</text>
<text x="88.7" y="96.8">PIN_J21</text>
<text x="88.7" y="99.3">PIN_H22</text>
<text x="88.7" y="101.9">PIN_J26</text>
<text x="126.8" y="96.8">PIN_F24</text>
<text x="126.8" y="99.3">PIN_F20</text>
<text x="126.8" y="101.9">PIN_L18</text>
<text x="165" y="96.8">PIN_G24</text>
<text x="165" y="99.3">PIN_G19</text>
<text x="165" y="101.9">PIN_M17</text>
<text x="193" y="99.3">PIN_E15</text>
<text x="193" y="96.8">PIN_E16</text>
<text x="193" y="101.9">GND</text>
<text x="228.6" y="96.8">PIN_G15</text>
<text x="228.6" y="99.3">PIN_J15</text>
<text x="228.6" y="101.9">PIN_A18</text>
<text x="266.8" y="96.8">PIN_F15</text>
<text x="266.8" y="99.3">PIN_J16</text>
<text x="266.8" y="101.9">PIN_A19</text>
<text x="30.2" y="104.5">PIN_J25</text>
<text x="30.2" y="107">GND</text>
<text x="88.7" y="107">GND</text>
<text x="88.7" y="104.5">PIN_H26</text>
<text x="126.8" y="107">GND</text>
<text x="126.8" y="104.5">PIN_H24</text>
<text x="165" y="107">GND</text>
<text x="165" y="104.5">PIN_H23</text>
<text x="193" y="107">GND</text>
<text x="193" y="104.5">NC</text>
<text x="228.6" y="107">GND</text>
<text x="228.6" y="104.5">PIN_B17</text>
<text x="266.8" y="107">GND</text>
<text x="266.8" y="104.5">PIN_A17</text>
<text x="30.2" y="109.6">PIN_H21</text>
<text x="30.2" y="112.1">PIN_G21</text>
<text x="88.7" y="109.6">PIN_G25</text>
<text x="88.7" y="112.1">PIN_G26</text>
<text x="126.8" y="109.6">NC</text>
<text x="126.8" y="112.1">3.3V_VCC</text>
<text x="165" y="112.1">2.5V_VCC</text>
<text x="165" y="109.6">NC</text>
<text x="193" y="109.6">NC</text>
<text x="193" y="112.1">NC</text>
<text x="228.6" y="109.6">NC</text>
<text x="228.6" y="112.1">3.3V_VCC</text>
<text x="266.8" y="109.6">NC</text>
<text x="266.8" y="112.1">2.5V_VCC</text>
<text x="30.2" y="114.7">PIN_E21</text>
<text x="30.2" y="117.2">PIN_E22</text>
<text x="30.2" y="119.7">GND</text>
<text x="88.7" y="119.7">GND</text>
<text x="88.7" y="114.7">PIN_F25</text>
<text x="88.7" y="117.2">PIN_E26</text>
<text x="30.2" y="122.3">PIN_G22</text>
<text x="30.2" y="124.8">PIN_F23</text>
<text x="88.7" y="122.3">PIN_D26</text>
<text x="88.7" y="124.8">PIN_C26</text>
<text x="30.2" y="127.4">PIN_E25</text>
<text x="30.2" y="129.9">PIN_D25</text>
<text x="88.7" y="127.4">PIN_A23</text>
<text x="88.7" y="129.9">PIN_A24</text>
<text x="30.2" y="132.4">GND</text>
<text x="30.2" y="135">PIN_D23</text>
<text x="30.2" y="137.5">PIN_D24</text>
<text x="88.7" y="132.4">GND</text>
<text x="88.7" y="137.5">PIN_A20</text>
<text x="88.7" y="135">PIN_B20</text>
<text x="30.2" y="140.1">PIN_F22</text>
<text x="30.2" y="142.6">PIN_E23</text>
<text x="88.7" y="140.1">PIN_B26</text>
<text x="88.7" y="142.6">NC</text>
<text x="30.2" y="145.1">GND</text>
<text x="30.2" y="147.7">NC</text>
<text x="88.7" y="145.1">GND</text>
<text x="88.7" y="147.7">PIN_K15</text>
<text x="30.2" y="150.2">NC</text>
<text x="30.2" y="152.8">GND</text>
<text x="88.7" y="152.8">GND</text>
<text x="88.7" y="150.2">PIN_M16</text>
</g>
</svg>
